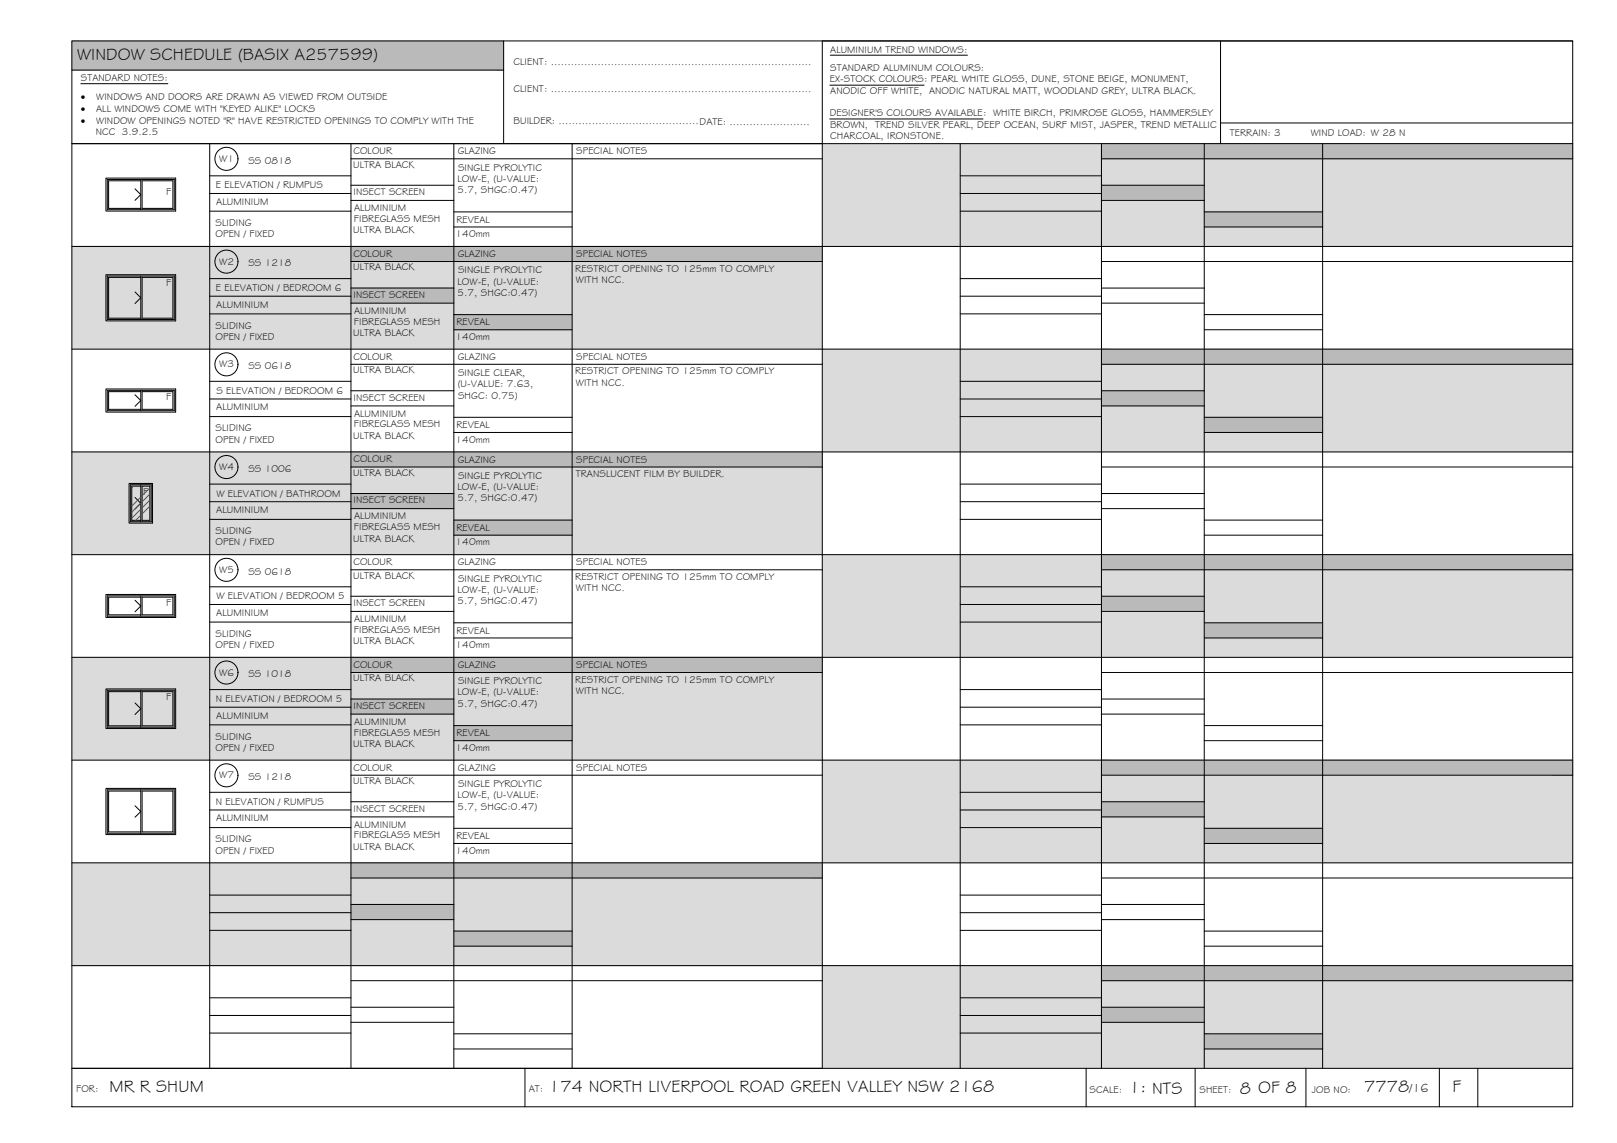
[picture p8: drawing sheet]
<svg xmlns="http://www.w3.org/2000/svg" width="420mm" height="297mm" viewBox="0 0 420 297" stroke-linecap="round" stroke-linejoin="round" font-family="sans-serif">
<!-- layer: WINDOW SCHEDULE HATCH -->
<g fill="#dbdbdb" stroke="#dbdbdb" stroke-width=".26">
<path d="M213.7 37.3l195 26.7v-26.7zM213.7 37.3l195 26.7h-195z"/>
<path d="M18.7 64l195 26.7v-26.7zM18.7 64l195 26.7h-195z"/>
<path d="M213.7 90.7l195 26.7v-26.7zM213.7 90.7l195 26.7h-195z"/>
<path d="M18.7 117.4l195 26.7v-26.7zM18.7 117.4l195 26.7h-195z"/>
<path d="M213.7 144.1l195 26.7v-26.7zM213.7 144.1l195 26.7h-195z"/>
<path d="M18.7 170.8l195 26.7v-26.7zM18.7 170.8l195 26.7h-195z"/>
<path d="M213.7 197.5l195 26.7v-26.7zM213.7 197.5l195 26.7h-195z"/>
<path d="M18.7 224.2l195 26.7v-26.7zM18.7 224.2l195 26.7h-195z"/>
<path d="M213.7 250.9l195 26.7v-26.7zM213.7 250.9l195 26.7h-195z"/>
</g>
<g fill="#bababa" stroke="#bababa" stroke-width=".26">
<path d="M18.7 10.6l112.2 7.6v-7.6zM18.7 10.6l112.2 7.6h-112.2z"/>
<path d="M286.2 37.3l122.5 4v-4zM286.2 37.3l122.5 4h-122.5z"/>
<path d="M286.2 48.1l26.7 4v-4zM286.2 48.1l26.7 4h-26.7z"/>
<path d="M312.9 55.1l30.8 3.9v-3.9zM312.9 55.1l30.8 3.9h-30.8z"/>
<path d="M91.2 64l122.5 4v-4zM91.2 64l122.5 4h-122.5z"/>
<path d="M91.2 74.9l26.7 3.9v-3.9zM91.2 74.9l26.7 3.9h-26.7z"/>
<path d="M117.9 81.8l30.8 3.9v-3.9zM117.9 81.8l30.8 3.9h-30.8z"/>
<path d="M286.2 90.7l122.5 4v-4zM286.2 90.7l122.5 4h-122.5z"/>
<path d="M286.2 101.6l26.7 3.9v-3.9zM286.2 101.6l26.7 3.9h-26.7z"/>
<path d="M312.9 108.5l30.8 3.9v-3.9zM312.9 108.5l30.8 3.9h-30.8z"/>
<path d="M91.2 117.4l122.5 4v-4zM91.2 117.4l122.5 4h-122.5z"/>
<path d="M91.2 128.3l26.7 3.9v-3.9zM91.2 128.3l26.7 3.9h-26.7z"/>
<path d="M117.9 135.2l30.8 3.9v-3.9zM117.9 135.2l30.8 3.9h-30.8z"/>
<path d="M286.2 144.1l122.5 4v-4zM286.2 144.1l122.5 4h-122.5z"/>
<path d="M286.2 155l26.7 3.9v-3.9zM286.2 155l26.7 3.9h-26.7z"/>
<path d="M312.9 161.9l30.8 3.9v-3.9zM312.9 161.9l30.8 3.9h-30.8z"/>
<path d="M91.2 170.8l122.5 4v-4zM91.2 170.8l122.5 4h-122.5z"/>
<path d="M91.2 181.6l26.7 4v-4zM91.2 181.6l26.7 4h-26.7z"/>
<path d="M117.9 188.6l30.8 3.9v-3.9zM117.9 188.6l30.8 3.9h-30.8z"/>
<path d="M286.2 197.5l122.5 4v-4zM286.2 197.5l122.5 4h-122.5z"/>
<path d="M286.2 208.4l26.7 3.9v-3.9zM286.2 208.4l26.7 3.9h-26.7z"/>
<path d="M312.9 215.3l30.8 3.9v-3.9zM312.9 215.3l30.8 3.9h-30.8z"/>
<path d="M91.2 224.2l122.5 4v-4zM91.2 224.2l122.5 4h-122.5z"/>
<path d="M91.2 235l26.7 4v-4zM91.2 235l26.7 4h-26.7z"/>
<path d="M117.9 242l30.8 3.9v-3.9zM117.9 242l30.8 3.9h-30.8z"/>
<path d="M286.2 250.9l122.5 4v-4zM286.2 250.9l122.5 4h-122.5z"/>
<path d="M286.2 261.8l26.7 3.9v-3.9zM286.2 261.8l26.7 3.9h-26.7z"/>
<path d="M312.9 268.7l30.8 3.9v-3.9zM312.9 268.7l30.8 3.9h-30.8z"/>
</g>
<!-- layer: BORDER -->
<g fill="none" stroke="#000" stroke-width=".26">
<path d="M18.7 10.6h390v277h-390zM18.7 18.2h112.2M130.9 10.6v26.7M317.1 10.6v26.7M408.7 10.6h-195v267M18.7 37.3h390M54.5 37.3v240.3M91.2 37.3v240.3M117.9 37.3v240.3M148.7 37.3v240.3M249.5 37.3v240.3M286.2 37.3v240.3"/>
<path d="M312.9 37.3v240.3M317.1 32h91.6M343.7 37.3v240.3M54.5 45.7h36.7M54.5 50.3h36.7M54.5 54.9h36.7M91.2 41.3h122.5M91.2 48.1h26.7M91.2 52.1h26.7M117.9 55.1h30.8M117.9 59h30.8M249.5 45.7h36.7"/>
<path d="M249.5 50.3h36.7M249.5 54.9h36.7M286.2 41.3h122.5M286.2 48.1h26.7M286.2 52.1h26.7M312.9 55.1h30.8M312.9 59h30.8M18.7 64h390M54.5 72.4h36.7M54.5 77h36.7M91.2 68h122.5M91.2 74.9h26.7"/>
<path d="M91.2 78.8h26.7M249.5 72.4h36.7M249.5 77h36.7M286.2 68h122.5M286.2 74.9h26.7M286.2 78.8h26.7M18.7 90.7h390M54.5 81.6h36.7M54.5 99.1h36.7M91.2 94.7h122.5M117.9 81.8h30.8M117.9 85.7h30.8"/>
<path d="M249.5 81.6h36.7M249.5 99.1h36.7M286.2 94.7h122.5M312.9 81.8h30.8M312.9 85.7h30.8M18.7 117.4h390M54.5 103.7h36.7M54.5 108.3h36.7M91.2 101.6h26.7M91.2 105.5h26.7M117.9 108.5h30.8M117.9 112.4h30.8"/>
<path d="M249.5 103.7h36.7M249.5 108.3h36.7M286.2 101.6h26.7M286.2 105.5h26.7M312.9 108.5h30.8M312.9 112.4h30.8M54.5 125.8h36.7M54.5 130.4h36.7M54.5 135h36.7M91.2 121.4h122.5M91.2 128.3h26.7M91.2 132.2h26.7"/>
<path d="M117.9 135.2h30.8M117.9 139.1h30.8M249.5 125.8h36.7M249.5 130.4h36.7M249.5 135h36.7M286.2 121.4h122.5M286.2 128.3h26.7M286.2 132.2h26.7M312.9 135.2h30.8M312.9 139.1h30.8M18.7 144.1h390M54.5 152.5h36.7"/>
<path d="M54.5 157.1h36.7M91.2 148.1h122.5M91.2 155h26.7M91.2 158.9h26.7M249.5 152.5h36.7M249.5 157.1h36.7M286.2 148.1h122.5M286.2 155h26.7M286.2 158.9h26.7M18.7 170.8h390M54.5 161.7h36.7M54.5 179.2h36.7"/>
<path d="M91.2 174.8h122.5M117.9 161.9h30.8M117.9 165.8h30.8M249.5 161.7h36.7M249.5 179.2h36.7M286.2 174.8h122.5M312.9 161.9h30.8M312.9 165.8h30.8M18.7 197.5h390M54.5 183.8h36.7M54.5 188.4h36.7M91.2 181.7h26.7"/>
<path d="M91.2 185.6h26.7M117.9 188.6h30.8M117.9 192.5h30.8M249.5 183.8h36.7M249.5 188.4h36.7M286.2 181.7h26.7M286.2 185.6h26.7M312.9 188.6h30.8M312.9 192.5h30.8M54.5 205.9h36.7M54.5 210.5h36.7M54.5 215.1h36.7"/>
<path d="M91.2 201.5h122.5M91.2 208.4h26.7M91.2 212.3h26.7M117.9 215.3h30.8M117.9 219.2h30.8M249.5 205.9h36.7M249.5 210.5h36.7M249.5 215.1h36.7M286.2 201.5h122.5M286.2 208.4h26.7M286.2 212.3h26.7M312.9 215.3h30.8"/>
<path d="M312.9 219.2h30.8M18.7 224.2h390M54.5 232.6h36.7M54.5 237.2h36.7M91.2 228.2h122.5M91.2 235h26.7M91.2 239h26.7M249.5 232.6h36.7M249.5 237.2h36.7M286.2 228.2h122.5M286.2 235h26.7M286.2 239h26.7"/>
<path d="M18.7 250.9h390M54.5 241.8h36.7M54.5 259.3h36.7M91.2 254.9h122.5M117.9 242h30.8M117.9 245.9h30.8M249.5 241.8h36.7M249.5 259.3h36.7M286.2 254.9h122.5M312.9 242h30.8M312.9 245.9h30.8M18.7 277.6h390"/>
<path d="M54.5 263.9h36.7M54.5 268.5h36.7M91.2 261.8h26.7M91.2 265.7h26.7M117.9 268.7h30.8M117.9 272.6h30.8M136.4 277.6v10M249.5 263.9h36.7M249.5 268.5h36.7M282.2 277.6v10M286.2 261.8h26.7M286.2 265.7h26.7"/>
<path d="M310.5 277.6v10M312.9 268.7h30.8M312.9 272.6h30.8M339.3 277.6v10M374 277.6v10M384 277.6v10"/>
</g>
<!-- layer: TEXT -->
<path d="M215.7 14.3h35.7M21 21.8h22.6M215.6 30.9h39.8M215.6 22.1h24.5" fill="none" stroke="#000" stroke-width=".26"/>
<!-- layer: WINDOWS -->
<g fill="none" stroke="#000" stroke-width=".26">
<path d="M27.9 46.6h17.4v7.9h-17.4zM35.1 49.1l1.5 1.5-1.5 1.5M36.6 47h-8.4v7.2h8.4M36.6 46.6v7.9M36.9 47h8v7.2h-8zM27.9 71.7h17.4v11.3h-17.4zM35.1 75.9l1.5 1.5-1.5 1.5M36.6 72.1h-8.4v10.6h8.4M36.6 71.7v11.3M36.9 72.1h8v10.6h-8zM27.9 101.4h17.4v5.3h-17.4zM35.1 102.6l1.5 1.5-1.5 1.5"/>
<path d="M36.6 101.8h-8.4v4.6h8.4M36.6 101.4v5.3M36.9 101.8h8v4.6h-8zM33.9 126h5.4v9.6h-5.4zM35.1 129.3l1.5 1.5-1.5 1.5M36.6 126v9.6M36.6 126.3h-2.4v8.9h2.4M36.9 126.3h2v8.9h-2zM27.9 154.8h17.4v5.3h-17.4zM35.1 156l1.5 1.5-1.5 1.5M36.6 155.2h-8.4v4.6h8.4M36.6 154.8v5.3"/>
<path d="M36.9 155.2h8v4.6h-8zM27.9 179.4h17.4v9.6h-17.4zM36.6 179.7h-8.4v8.9h8.4M36.6 179.4v9.6M36.9 179.7h8v8.9h-8zM35.1 182.7l1.5 1.5-1.5 1.5M27.9 205.2h17.4v11.3h-17.4zM35.1 209.4l1.5 1.5-1.5 1.5M36.6 205.6h-8.4v10.6h8.4M36.6 205.2v11.3M36.9 205.6h8v10.6h-8z"/>
<circle cx="58.8" cy="41.3" r="3"/>
<circle cx="58.8" cy="68" r="3"/>
<circle cx="58.8" cy="94.7" r="3"/>
<circle cx="58.8" cy="121.4" r="3"/>
<circle cx="58.8" cy="148.1" r="3"/>
<circle cx="58.8" cy="174.8" r="3"/>
<circle cx="58.8" cy="201.5" r="3"/>
</g>
<!-- layer: NEWWORK -->
<path d="M27.5 46.3h18.1v8.6h-18.1zM27.5 71.4h18.1v12h-18.1zM27.5 101.1h18.1v6h-18.1zM33.5 125.6h6.1v10.3h-6.1zM27.5 154.5h18.1v6h-18.1zM27.5 179h18.1v10.3h-18.1zM27.5 204.9h18.1v12h-18.1z" fill="none" stroke="#000" stroke-width=".26"/>
<!-- layer: HATCH -->
<path d="M34.7 126.3l-.5 .5M36.6 129.2l-2.4 2.3M36.6 130.8l-2.4 2.3M36.6 132.3l-2.4 2.4M36.6 133.9l-1.4 1.3M38.9 126.8l-2 2M38.9 128.4l-2 2M38.9 130l-2 2M38.9 131.5l-2 2.1" fill="none" stroke="#545454" stroke-width=".26"/>
<g font-size="4.5">
<text x="20" y="15.6">WINDOW SCHEDULE (BASIX A257599)</text>
<text x="28.5" y="283.7">MR R SHUM</text>
<text x="142.6" y="283.7">174 NORTH LIVERPOOL ROAD GREEN VALLEY NSW 2168</text>
<text x="293.4" y="284">1: NTS</text>
<text x="322.2" y="284.2">8 OF 8</text>
<text x="354.5" y="283.8">7778</text>
<text x="377.5" y="283.8">F</text>
</g>
<text font-size="3.2" x="366.3" y="283.8">/16</text>
<g font-size="2.6">
<text x="133.4" y="16.9">CLIENT: ..............................................................................</text>
<text x="215.7" y="13.6">ALUMINIUM TREND WINDOWS:</text>
<text x="21" y="21.1">STANDARD NOTES:</text>
<text x="215.6" y="21.4">EX-STOCK COLOURS: PEARL WHITE GLOSS, DUNE, STONE BEIGE, MONUMENT,</text>
<text x="215.7" y="18.5">STANDARD ALUMINUM COLOURS:</text>
<text x="21" y="26.1">·</text>
<text x="21" y="29.1">·</text>
<text x="25" y="29.1">ALL WINDOWS COME WITH &quot;KEYED ALIKE&quot; LOCKS</text>
<text x="25" y="26.1">WINDOWS AND DOORS ARE DRAWN AS VIEWED FROM OUTSIDE</text>
<text x="133.4" y="24">CLIENT: ..............................................................................</text>
<text x="215.7" y="24.4">ANODIC OFF WHITE, ANODIC NATURAL MATT, WOODLAND GREY, ULTRA BLACK.</text>
<text x="21" y="32.1">·</text>
<text x="24.9" y="35.1">NCC 3.9.2.5</text>
<text x="25" y="32.1">WINDOW OPENINGS NOTED &quot;R&quot; HAVE RESTRICTED OPENINGS TO COMPLY WITH THE</text>
<text x="133.4" y="32.3">BUILDER: ..........................................DATE: ........................</text>
<text x="215.6" y="30.2">DESIGNER'S COLOURS AVAILABLE: WHITE BIRCH, PRIMROSE GLOSS, HAMMERSLEY</text>
<text x="215.7" y="33.2">BROWN, TREND SILVER PEARL, DEEP OCEAN, SURF MIST, JASPER, TREND METALLIC</text>
<text x="319.6" y="35.4">TERRAIN: 3</text>
<text x="340.6" y="35.4">WIND LOAD: W 28 N</text>
<text x="91.8" y="40.1">COLOUR</text>
<text x="119" y="40.1">GLAZING</text>
<text x="149.7" y="40.1">SPECIAL NOTES</text>
<text x="215.7" y="36.1">CHARCOAL, IRONSTONE.</text>
<text x="57" y="42.1">W1</text>
<text x="64.5" y="42.6">SS 0818</text>
<text x="91.7" y="43.5">ULTRA BLACK</text>
<text x="118.9" y="47.2">LOW-E, (U-VALUE:</text>
<text x="119" y="44.3">SINGLE PYROLYTIC</text>
<text x="43.1" y="50.6">F</text>
<text x="56.1" y="49">E ELEVATION / RUMPUS</text>
<text x="56.2" y="53.2">ALUMINIUM</text>
<text x="91.8" y="50.7">INSECT SCREEN</text>
<text x="118.9" y="50.2">5.7, SHGC:0.47)</text>
<text x="56" y="58.7">SLIDING</text>
<text x="92" y="57.7">FIBREGLASS MESH</text>
<text x="92" y="54.9">ALUMINIUM</text>
<text x="118.6" y="57.9">REVEAL</text>
<text x="56" y="61.6">OPEN / FIXED</text>
<text x="91.7" y="60.7">ULTRA BLACK</text>
<text x="118.4" y="61.7">140mm</text>
<text x="57" y="68.8">W2</text>
<text x="64.5" y="69.3">SS 1218</text>
<text x="91.7" y="70.2">ULTRA BLACK</text>
<text x="91.8" y="66.8">COLOUR</text>
<text x="119" y="66.9">GLAZING</text>
<text x="119" y="71">SINGLE PYROLYTIC</text>
<text x="149.5" y="70.6">RESTRICT OPENING TO 125mm TO COMPLY</text>
<text x="149.7" y="66.9">SPECIAL NOTES</text>
<text x="43.2" y="74.3">F</text>
<text x="56.1" y="75.7">E ELEVATION / BEDROOM 6</text>
<text x="91.8" y="77.4">INSECT SCREEN</text>
<text x="118.9" y="73.9">LOW-E, (U-VALUE:</text>
<text x="118.9" y="76.9">5.7, SHGC:0.47)</text>
<text x="149.6" y="73.5">WITH NCC.</text>
<text x="56.2" y="79.9">ALUMINIUM</text>
<text x="92" y="81.6">ALUMINIUM</text>
<text x="56" y="88.3">OPEN / FIXED</text>
<text x="56" y="85.4">SLIDING</text>
<text x="91.7" y="87.4">ULTRA BLACK</text>
<text x="92" y="84.4">FIBREGLASS MESH</text>
<text x="118.4" y="88.3">140mm</text>
<text x="118.6" y="84.6">REVEAL</text>
<text x="57" y="95.5">W3</text>
<text x="64.5" y="96">SS 0618</text>
<text x="91.8" y="93.5">COLOUR</text>
<text x="119" y="93.5">GLAZING</text>
<text x="149.7" y="93.5">SPECIAL NOTES</text>
<text x="91.7" y="96.9">ULTRA BLACK</text>
<text x="118.9" y="100.6">(U-VALUE: 7.63,</text>
<text x="119" y="97.7">SINGLE CLEAR,</text>
<text x="149.5" y="97.3">RESTRICT OPENING TO 125mm TO COMPLY</text>
<text x="149.6" y="100.2">WITH NCC.</text>
<text x="43.2" y="104">F</text>
<text x="56.2" y="106.7">ALUMINIUM</text>
<text x="56.2" y="102.4">S ELEVATION / BEDROOM 6</text>
<text x="91.8" y="104.1">INSECT SCREEN</text>
<text x="119" y="103.6">SHGC: 0.75)</text>
<text x="56" y="112.1">SLIDING</text>
<text x="92" y="111.1">FIBREGLASS MESH</text>
<text x="92" y="108.3">ALUMINIUM</text>
<text x="118.6" y="111.3">REVEAL</text>
<text x="56" y="115">OPEN / FIXED</text>
<text x="91.7" y="114.1">ULTRA BLACK</text>
<text x="118.4" y="115">140mm</text>
<text x="57" y="122.2">W4</text>
<text x="64.5" y="122.7">SS 1006</text>
<text x="91.7" y="123.6">ULTRA BLACK</text>
<text x="91.8" y="120.2">COLOUR</text>
<text x="119" y="120.3">GLAZING</text>
<text x="119" y="124.4">SINGLE PYROLYTIC</text>
<text x="149.6" y="124">TRANSLUCENT FILM BY BUILDER.</text>
<text x="149.7" y="120.3">SPECIAL NOTES</text>
<text x="37.2" y="128.6">F</text>
<text x="56.2" y="129.1">W ELEVATION / BATHROOM</text>
<text x="91.8" y="130.8">INSECT SCREEN</text>
<text x="118.9" y="127.4">LOW-E, (U-VALUE:</text>
<text x="118.9" y="130.3">5.7, SHGC:0.47)</text>
<text x="56.2" y="133.3">ALUMINIUM</text>
<text x="92" y="137.8">FIBREGLASS MESH</text>
<text x="92" y="135">ALUMINIUM</text>
<text x="118.6" y="138">REVEAL</text>
<text x="56" y="141.7">OPEN / FIXED</text>
<text x="56" y="138.8">SLIDING</text>
<text x="91.7" y="140.8">ULTRA BLACK</text>
<text x="118.4" y="141.7">140mm</text>
<text x="57" y="148.9">W5</text>
<text x="64.5" y="149.4">SS 0618</text>
<text x="91.8" y="146.9">COLOUR</text>
<text x="119" y="147">GLAZING</text>
<text x="149.7" y="147">SPECIAL NOTES</text>
<text x="56.2" y="155.8">W ELEVATION / BEDROOM 5</text>
<text x="91.7" y="150.3">ULTRA BLACK</text>
<text x="118.9" y="154">LOW-E, (U-VALUE:</text>
<text x="119" y="151.1">SINGLE PYROLYTIC</text>
<text x="149.5" y="150.7">RESTRICT OPENING TO 125mm TO COMPLY</text>
<text x="149.6" y="153.6">WITH NCC.</text>
<text x="43.2" y="157.4">F</text>
<text x="56.2" y="160">ALUMINIUM</text>
<text x="91.8" y="157.5">INSECT SCREEN</text>
<text x="92" y="161.7">ALUMINIUM</text>
<text x="118.9" y="157">5.7, SHGC:0.47)</text>
<text x="56" y="165.5">SLIDING</text>
<text x="91.7" y="167.5">ULTRA BLACK</text>
<text x="92" y="164.5">FIBREGLASS MESH</text>
<text x="118.6" y="164.7">REVEAL</text>
<text x="56" y="168.4">OPEN / FIXED</text>
<text x="91.8" y="173.6">COLOUR</text>
<text x="118.4" y="168.4">140mm</text>
<text x="119" y="173.6">GLAZING</text>
<text x="149.7" y="173.7">SPECIAL NOTES</text>
<text x="57" y="175.6">W6</text>
<text x="64.5" y="176.1">SS 1018</text>
<text x="91.7" y="177.1">ULTRA BLACK</text>
<text x="119" y="177.8">SINGLE PYROLYTIC</text>
<text x="149.5" y="177.4">RESTRICT OPENING TO 125mm TO COMPLY</text>
<text x="43.2" y="181.9">F</text>
<text x="56.1" y="182.5">N ELEVATION / BEDROOM 5</text>
<text x="91.8" y="184.2">INSECT SCREEN</text>
<text x="118.9" y="180.7">LOW-E, (U-VALUE:</text>
<text x="118.9" y="183.7">5.7, SHGC:0.47)</text>
<text x="149.6" y="180.3">WITH NCC.</text>
<text x="56.2" y="186.7">ALUMINIUM</text>
<text x="92" y="191.2">FIBREGLASS MESH</text>
<text x="92" y="188.4">ALUMINIUM</text>
<text x="118.6" y="191.4">REVEAL</text>
<text x="56" y="195.1">OPEN / FIXED</text>
<text x="56" y="192.2">SLIDING</text>
<text x="91.7" y="194.2">ULTRA BLACK</text>
<text x="118.4" y="195.1">140mm</text>
<text x="57" y="202.3">W7</text>
<text x="64.5" y="202.7">SS 1218</text>
<text x="91.7" y="203.7">ULTRA BLACK</text>
<text x="91.8" y="200.3">COLOUR</text>
<text x="119" y="200.4">GLAZING</text>
<text x="149.7" y="200.4">SPECIAL NOTES</text>
<text x="56.1" y="209.2">N ELEVATION / RUMPUS</text>
<text x="118.9" y="207.4">LOW-E, (U-VALUE:</text>
<text x="119" y="204.5">SINGLE PYROLYTIC</text>
<text x="56.2" y="213.4">ALUMINIUM</text>
<text x="91.8" y="210.9">INSECT SCREEN</text>
<text x="92" y="215.1">ALUMINIUM</text>
<text x="118.9" y="210.4">5.7, SHGC:0.47)</text>
<text x="56" y="221.8">OPEN / FIXED</text>
<text x="56" y="218.9">SLIDING</text>
<text x="91.7" y="220.9">ULTRA BLACK</text>
<text x="92" y="217.9">FIBREGLASS MESH</text>
<text x="118.4" y="221.8">140mm</text>
<text x="118.6" y="218.1">REVEAL</text>
<text x="19.8" y="283.8">FOR:</text>
<text x="137.4" y="283.7">AT:</text>
<text x="283.1" y="284">SCALE:</text>
<text x="311.7" y="284">SHEET:</text>
<text x="340.9" y="284">JOB NO:</text>
</g>
</svg>
